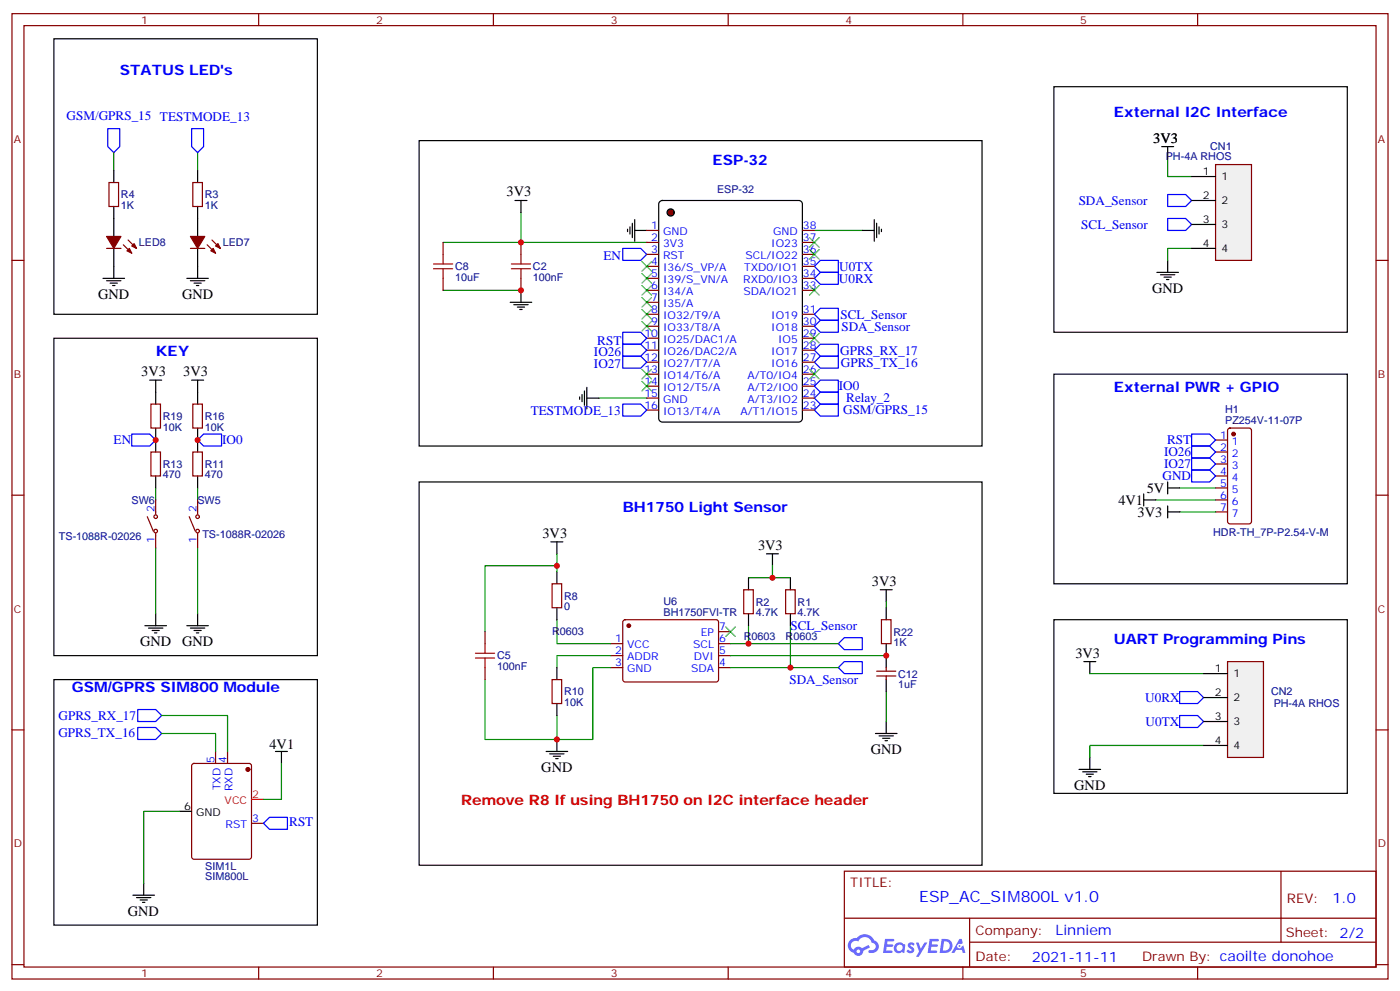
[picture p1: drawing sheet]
<svg xmlns="http://www.w3.org/2000/svg" width="412mm" height="292mm" viewBox="0 0 412 292" stroke-linecap="round" stroke-linejoin="round" font-family="sans-serif">
<g fill="none" stroke="#870000" stroke-width=".35">
<path d="M3.5 4h405.4v284.4h-405.4zM7.1 7.5h398.2v277.3h-398.2zM76.2 4v3.5M145.3 4v3.5M214.5 4v3.5M283.6 4v3.5M352.8 4v3.5M3.5 76.7h3.6M405.3 76.7h3.6M3.5 145.8h3.6M405.3 145.8h3.6M3.5 215h3.6"/>
<path d="M405.3 215h3.6M248.7 256.6h156.6v28.2h-156.6zM377.3 256.6v20.9M248.7 270.5h156.5M285.6 277.5h119.6M285.6 270.5v14.1M3.5 284.1h3.6M76.2 284.8v3.6M145.3 284.8v3.6M214.5 284.8v3.6M283.6 284.8v3.6M352.8 284.8v3.6"/>
<path d="M405.3 284.1h3.6"/>
</g>
<g fill="#5487ff">
<path d="M267.7 277.8a1.22 1.22 0 0 1 1.7 .3l-.4 .5a.47 .47 0 0 0-.3-.4 .47 .47 0 0 0-.5 .2l.1 .2a1.14 1.14 0 0 1 .8 1.8 1.14 1.14 0 0 1-1.9 0l-.2-.2 .5-.5 .7 .4a.29 .29 0 0 0 .3-.3 .29 .29 0 0 0-.2-.3 1.04 1.04 0 0 1-.6-1.7z"/>
<path d="M260.7 276.5h2.4l.3 .2-.2 .5-1.8 .1-.1 .8h1.5l.3 .4-.3 .4h-1.6l-.2 1.1h1.7l.2 .3-.2 .3-2.6 .1z"/>
<path d="M273.8 276.5h2.4l.3 .2-.1 .5-1.8 .1-.2 .8h1.6l.3 .4-.4 .4h-1.6l-.1 1.1h1.7l.2 .3-.2 .3-2.6 .1z"/>
<path d="M282.6 276.5h.7l.3 1.3-.6 .3a.69 .69 0 0 0-1 .3 .69 .69 0 0 0 .4 1 .69 .69 0 0 0 .9-.7l.5-.2 .6 2.2h-.8l-.2-.9h-1.8l-.5 .9h-.8z"/>
<path d="M269.8 277.6h.8l.6 1.8 1.1-1.8h.9l-2.6 4.2h-.8l.9-1.5z"/>
<path d="M277.4 276.5l-.6 4.2h1.3a2.11 2.11 0 0 0 2.5-2.1 2.11 2.11 0 0 0-2.5-2.1zM278.1 277.3a1.39 1.39 0 0 1 1.7 1.4 1.39 1.39 0 0 1-1.8 1.3h-.3z"/>
<path d="M263.7 278.2a1.54 1.54 0 0 0-.1 2.1 1.54 1.54 0 0 0 2.2 .1l.6 .3 .3-2.3-.2-.3h-.4a1.49 1.49 0 0 0-2.4 .1zM264 279.2a.94 .94 0 0 1 1.8 0 .94 .94 0 0 1-1.8 0z"/>
<path d="M250.4 276.9a2.18 2.18 0 0 0 1.1 3.7 1.44 1.44 0 0 0 1.6 .9 1.44 1.44 0 0 0 1.2-1.4l2-1-.5-.8-1.9 1a1.47 1.47 0 0 0-2.4 .4 1.39 1.39 0 0 1-.7-1.9 1.39 1.39 0 0 1 2-.5 2.12 2.12 0 0 1 2.2-1.3 2.12 2.12 0 0 1 1.9 1.7 1.14 1.14 0 0 1 1.1 1.4 1.14 1.14 0 0 1-1.7 .7 .43 .43 0 0 0-.5 .4 .43 .43 0 0 0 .4 .5 1.98 1.98 0 0 0 2.5-1.2 1.98 1.98 0 0 0-1.2-2.6 3.1 3.1 0 0 0-5.3-.6l-.9 .1zM252.3 280.2a.55 .55 0 0 1 1.1 0 .55 .55 0 0 1-1.1 0z"/>
<circle cx="282.6" cy="278.6" r=".26"/>
</g>
<path d="M153.5 62.6v8.8h37M239.9 67.9h14.1M176.4 117.3h14.1" fill="none" stroke="#008700" stroke-width=".35"/>
<g fill="none" stroke="#000" stroke-width=".35">
<path d="M194.3 59.5l.8-.4h40.2l.9 .4 .2 .6v63.2l-.5 .8-.6 .2h-40.2l-.9-.5-.2-.5v-63.2zM184.9 67.5v.7M185.6 66.8v2.1M186.3 65.8v4.2M187 67.9h3.5M187 64.7v6.3M254 67.9h3.5M257.5 64.7v6.3M258.2 65.8v4.2M258.9 66.8v2.1M259.6 67.5v.7M150.3 89h6.3"/>
<path d="M151.3 89.7h4.3M152.4 90.5h2.1M153.1 91.2h.7M153.5 85.5v3.5M170.7 116.9v.7M171.4 116.2v2.1M172.2 115.1v4.3M172.9 117.3h3.5M172.9 114.1v6.3"/>
</g>
<path d="M183.4 73.2h5.3l1.8 1.7-1.8 1.8h-5.3zM239.9 78.5l1.8-1.8h5.2v3.5h-5.2zM239.9 82l1.8-1.8h5.2v3.5h-5.2zM239.9 103.2l1.8-1.8h5.2v3.5h-5.2zM239.9 106.7l1.8-1.8h5.2v3.5h-5.2zM241.7 115.5h5.2v3.5h-5.2l-1.8-1.7zM239.9 120.8l1.8-1.8h5.2v3.6h-5.2z" fill="none" stroke="#00f" stroke-width=".35"/>
<circle cx="197.6" cy="62.6" r="1.06" fill="#870000" stroke="#000" stroke-width=".35"/>
<g fill="none" stroke="#870000" stroke-width=".35">
<path d="M32.1 53.8h2.8v7h-2.8zM56.8 53.8h2.8v7h-2.8zM31.4 73.2h4.2M36.3 72.1l2.5 2.5M37.7 70.7l2.5 2.5M56.1 73.2h4.2M61 72.1l2.5 2.5M62.4 70.7l2.5 2.5M130.5 71.4v3.5M153.5 71.4v3.5M190.5 67.9h3.5M190.5 71.4h3.5"/>
<path d="M190.5 74.9h3.5M190.5 78.5h3.5M236.4 67.9h3.5M236.4 71.4h3.5M236.4 74.9h3.5M236.4 78.5h3.5M130.5 82v3.5M153.5 82v3.5M190.5 82h3.5M190.5 85.5h3.5M190.5 89h3.5M190.5 92.6h3.5"/>
<path d="M190.5 96.1h3.5M190.5 99.6h3.5M236.4 82h3.5M236.4 85.5h3.5M236.4 92.6h3.5M236.4 96.1h3.5M236.4 99.6h3.5M44.4 119h2.9v7.1h-2.9zM56.8 119h2.8v7.1h-2.8zM190.5 103.2h3.5M190.5 106.7h3.5M190.5 110.2h3.5"/>
<path d="M190.5 113.7h3.5M190.5 117.3h3.5M236.4 103.2h3.5M236.4 106.7h3.5M236.4 110.2h3.5M236.4 113.7h3.5M236.4 117.3h3.5M44.4 133.1h2.9v7.1h-2.9zM56.8 133.1h2.8v7.1h-2.8zM190.5 120.8h3.5M236.4 120.8h3.5M358.1 129.6h3.5"/>
<path d="M358.1 133.1h3.5M358.1 136.7h3.5M361.8 126.3l.5-.2h5.6l.7 .4 .1 27.1-.3 .5-.5 .2h-5.6l-.5-.2-.2-.5v-26.8zM43.4 152.2l1.8 4.2M45.9 147.2v4.3M45.9 157.1v4.3M55.7 152.2l1.8 4.2M58.2 147.2v4.3M58.2 157.1v4.3M358.1 140.2h3.5M358.1 143.7h3.5M358.1 147.2h3.5"/>
<path d="M358.1 150.8h3.5M219.1 173.7h2.8v7.1h-2.8zM231.4 173.7h2.8v7.1h-2.8zM179.9 189.6h3.5M179.9 193.1h3.5M179.9 196.6h3.5M183.7 182.7l.4-.2 27.1 .1 .5 .6-.1 17.2-.6 .5-27.1-.1-.5-.6v-17zM211.7 189.6h3.5M211.7 193.1h3.5M211.7 196.6h3.5M211.7 186.1h3.5M258.2 199.1h5.7"/>
<path d="M258.2 197.7h5.7M259.6 182.5h2.9v7.1h-2.9zM261.1 196.6v1.1M261.1 199.1v1.1M162.6 200.2h2.9v7h-2.9zM56.7 225.1l.4-.2h16.3l.6 .4 .1 27.1-.5 .6-16.5 .1-.6-.5-.1-27zM63.5 221.3v3.6M67 221.3v3.6M74.1 242.5h3.5"/>
<circle cx="45.9" cy="156.4" r=".53"/>
<circle cx="45.9" cy="152.2" r=".53"/>
<circle cx="58.2" cy="152.2" r=".53"/>
<circle cx="58.2" cy="156.4" r=".53"/>
</g>
<g fill="none" stroke="#00f" stroke-width=".35">
<path d="M31.7 37.9h3.6v5.3l-1.8 1.7-1.8-1.7zM56.4 37.9h3.6v5.3l-1.8 1.7-1.8-1.7zM344 57.3h5.2l1.8 1.8-1.8 1.7h-5.2zM344 64.3h5.2l1.8 1.8-1.8 1.8h-5.2zM183.4 97.9h5.3l1.8 1.7-1.8 1.8h-5.3zM239.9 92.6l1.8-1.8h5.2v3.5h-5.2zM239.9 96.1l1.8-1.8h5.2v3.6h-5.2zM183.4 119h5.3l1.8 1.8-1.8 1.8h-5.3zM183.4 101.4h5.3l1.8 1.8-1.8 1.7h-5.3zM183.4 104.9h5.3l1.8 1.8-1.8 1.7h-5.3zM241.7 112h5.2v3.5h-5.2l-1.8-1.8zM38.8 127.8h5.3l1.8 1.8-1.8 1.8h-5.3z"/>
<path d="M60 127.8h5.3v3.6h-5.3l-1.8-1.8zM351 131.4h5.3l1.8 1.7-1.8 1.8h-5.3zM351 127.8h5.3l1.8 1.8-1.8 1.8h-5.3zM351 134.9h5.3l1.8 1.8-1.8 1.7h-5.3zM351 138.4h5.3l1.8 1.8-1.8 1.8h-5.3zM246.9 196.6l1.8-1.7h5.3v3.5h-5.3zM246.9 189.6l1.8-1.8h5.3v3.5h-5.3zM40.6 214.3h5.3l1.7 1.7-1.7 1.8h-5.3zM40.6 209h5.3l1.7 1.7-1.7 1.8h-5.3zM347.5 210.7h5.3l1.7 1.8-1.7 1.8h-5.3zM347.5 203.7h5.3l1.7 1.8-1.7 1.7h-5.3zM77.6 242.5l1.8-1.8h5.3v3.6h-5.3z"/>
</g>
<g fill="none" stroke="#000" stroke-width=".35">
<path d="M15.9 11.4h77.6v81.2h-77.6zM310.4 25.5h86.5v72.4h-86.5zM33.5 50.2v3.6M58.2 50.2v3.6M123.5 41.4h165.8v90h-165.8zM151.7 59.1h3.5M153.5 59.1v3.5M342.2 43.2h3.5M344 43.2v3.5M33.5 60.8v8.8M33.5 73.2v8.8M58.2 60.8v8.8"/>
<path d="M58.2 73.2v8.8M344 76.7v3.5M15.9 99.6h77.6v93.5h-77.6zM30.3 82h6.4M31.4 82.7h4.2M32.5 83.4h2.1M33.2 84.1h.7M55 82h6.4M56.1 82.7h4.2M57.1 83.4h2.2M57.9 84.1h.7M340.8 80.2h6.3"/>
<path d="M341.8 80.9h4.3M342.9 81.6h2.1M343.6 82.3h.7M44.1 112h3.5M45.9 112v7M56.4 112h3.6M58.2 112v7M310.4 110.2h86.5v61.7h-86.5zM45.9 126.1v7M58.2 126.1v7M45.9 140.2v3.5M58.2 140.2v3.5"/>
<path d="M123.5 142h165.8v112.8h-165.8zM162.3 159.6h3.5M164 159.6v3.5M336.9 147.2h3.5M336.9 145.5v3.5M344 142v3.5M344 149v3.5M344 143.7h3.5M344 150.8h3.5M220.5 170.2v3.5M225.8 163.1h3.5M227.5 163.1v3.6"/>
<path d="M232.8 170.2v3.5M259.3 173.7h3.5M261.1 173.7v3.5M261.1 179v3.5M42.7 184.3h6.3M43.7 185h4.3M44.8 185.7h2.1M45.5 186.4h.7M45.9 180.8v3.5M55 184.3h6.4M56.1 185h4.2M57.1 185.7h2.2"/>
<path d="M57.9 186.4h.7M58.2 180.8v3.5M164 196.6v3.6M220.5 180.8v3.5M232.8 180.8v3.5M261.1 189.6v7M310.4 182.5h86.5v51.2h-86.5zM319.3 194.9h3.5M321 194.9v3.5M15.9 200.2h77.6v72.3h-77.6zM164 207.2v3.5M164 217.8v3.5"/>
<path d="M257.9 216h6.3M258.9 216.7h4.3M260 217.5h2.1M260.7 218.2h.7M261.1 200.2v3.5M261.1 212.5v3.5M52.9 239h3.5M81.1 221.3h3.6M82.9 221.3v3.6M160.9 221.3h6.3M161.9 222h4.3M163 222.7h2.1"/>
<path d="M163.7 223.4h.7M317.9 226.6h6.3M318.9 227.3h4.2M320 228h2.1M320.7 228.7h.7M321 223.1v3.5M39.2 263.7h6.3M40.2 264.4h4.2M41.3 265.1h2.1M42 265.8h.7M42.3 260.1v3.6"/>
</g>
<g fill="#870000" stroke="#870000" stroke-width=".35">
<path d="M56.1 69.6h4.2l-2.1 3.6z"/>
<path d="M62.1 73.9l.7-.7 .7 1.4z"/>
<path d="M64.2 71.8l.7 1.4-1.4-.7z"/>
<path d="M31.4 69.6h4.2l-2.1 3.6z"/>
<path d="M37.4 73.9l.7-.7 .7 1.4z"/>
<path d="M39.5 71.8l.7 1.4-1.4-.7z"/>
<circle cx="185.2" cy="184.3" r=".53"/>
<circle cx="73" cy="226.6" r=".53"/>
<circle cx="363.4" cy="127.8" r=".53"/>
</g>
<g fill="none" stroke="#008700" stroke-width=".35">
<path d="M33.5 44.9v5.3M58.2 44.9v5.3M344 46.7v5.3h7M130.5 71.4h23M351 73.2h-7v3.5M130.5 85.5h23M45.9 143.7v3.5M58.2 143.7v3.5M340.4 147.2h17.7M347.5 150.8h10.6M347.5 143.7h10.6M45.9 161.4v19.4"/>
<path d="M58.2 161.4v19.4M220.5 170.2h12.3M227.5 166.7v3.5M261.1 177.2v1.8M164 182.5v7.1h15.9M179.9 196.6h-5.3v21.2h-10.6v-7.1M179.9 193.1h-15.9v3.5M215.2 193.1h45.9M215.2 189.6h31.7M215.2 196.6h31.7M220.5 184.3v5.3M232.8 184.3v12.3"/>
<path d="M321 198.4h33.5M47.6 216h15.9v5.3M47.6 210.7h19.4v10.6M142.9 200.2v17.6h21.1M261.1 203.7v8.8M354.5 219.6h-33.5v3.5M52.9 239h-10.6v21.1M82.9 224.9v10.5h-5.3"/>
</g>
<path d="M74.1 235.4h3.5" fill="none" stroke="#f00" stroke-width=".35"/>
<g fill="none" stroke="#3c3" stroke-width=".35">
<path d="M189.1 77l2.8 2.9M191.9 77l-2.8 2.9M238.5 70l2.8 2.8M238.5 73.5l2.8 2.8M241.3 70l-2.8 2.8M241.3 73.5l-2.8 2.8M189.1 80.6l2.8 2.8M189.1 84.1l2.8 2.8M189.1 87.6l2.8 2.9M189.1 91.2l2.8 2.8M189.1 94.7l2.8 2.8M191.9 80.6l-2.8 2.8"/>
<path d="M191.9 84.1l-2.8 2.8M191.9 87.6l-2.8 2.9M191.9 91.2l-2.8 2.8M191.9 94.7l-2.8 2.8M238.5 84.1l2.8 2.8M238.5 98.2l2.8 2.8M241.3 84.1l-2.8 2.8M241.3 98.2l-2.8 2.8M189.1 108.8l2.8 2.8M189.1 112.3l2.8 2.8M191.9 108.8l-2.8 2.8M191.9 112.3l-2.8 2.8"/>
<path d="M238.5 108.8l2.8 2.8M241.3 108.8l-2.8 2.8M213.8 184.6l2.8 2.9M216.6 184.6l-2.8 2.9"/>
</g>
<path d="M127.7 79.2h5.6M127.7 77.8h5.6M130.5 74.9v2.9M130.5 79.2v2.8M150.6 79.2h5.7M150.6 77.8h5.7M153.5 74.9v2.9M153.5 79.2v2.8" fill="none" stroke="#a10000" stroke-width=".35"/>
<path d="M358.1 48.5h10.6v28.2h-10.6z" fill="#f0f0f0" stroke="#870000" stroke-width=".35"/>
<path d="M351 52h7.1M351 59.1h7.1M351 66.1h7.1M351 73.2h7.1" fill="none" stroke="#000" stroke-width=".35"/>
<path d="M361.6 194.9h10.6v28.2h-10.6z" fill="#f0f0f0" stroke="#870000" stroke-width=".35"/>
<path d="M164 168.4v3.5M164 179v3.5M354.5 198.4h7.1M354.5 205.5h7.1M354.5 212.5h7.1M354.5 219.6h7.1" fill="none" stroke="#000" stroke-width=".35"/>
<path d="M162.6 171.9h2.9v7.1h-2.9zM142.9 186.1v3.5M142.9 196.6v3.6" fill="none" stroke="#870000" stroke-width=".35"/>
<path d="M140.1 193.8h5.6M140.1 192.4h5.6M142.9 189.6v2.8M142.9 193.8v2.8" fill="none" stroke="#a10000" stroke-width=".35"/>
<path d="M164 166.7h-21.1v19.4M164 163.1v5.3" fill="none" stroke="#008700" stroke-width=".35"/>
<g fill="#c00">
<circle cx="153.5" cy="71.4" r=".88"/>
<circle cx="164" cy="217.8" r=".88"/>
<circle cx="220.5" cy="189.6" r=".88"/>
<circle cx="232.8" cy="196.6" r=".88"/>
<circle cx="227.5" cy="170.2" r=".88"/>
<circle cx="45.9" cy="129.6" r=".88"/>
<circle cx="58.2" cy="129.6" r=".88"/>
<circle cx="261.1" cy="193.1" r=".88"/>
<circle cx="153.5" cy="85.5" r=".88"/>
<circle cx="164" cy="166.7" r=".88"/>
</g>
<text font-size="4.6" fill="#00f" x="270.8" y="265.6">ESP_AC_SIM800L v1.0</text>
<g font-size="4.2" fill="#00f">
<text x="35.3" y="22">STATUS LED's</text>
<text x="328.1" y="34.4">External I2C Interface</text>
<text x="209.9" y="48.5">ESP-32</text>
<text x="45.9" y="104.9">KEY</text>
<text x="328.1" y="115.5">External PWR + GPIO</text>
<text x="183.4" y="150.8">BH1750 Light Sensor</text>
<text x="328.1" y="189.6">UART Programming Pins</text>
<text x="21.2" y="203.7">GSM/GPRS SIM800 Module</text>
<text x="392.5" y="265.9">1.0</text>
<text x="310.9" y="275.4">Linniem</text>
<text x="304" y="283.2">2021-11-11</text>
</g>
<g font-size="4.2">
<text x="339.7" y="42">3V3</text>
<text x="149.2" y="57.9">3V3</text>
<text x="28.9" y="88.1">GND</text>
<text x="53.6" y="88.1">GND</text>
<text x="339.4" y="86.3">GND</text>
<text x="41.6" y="110.8">3V3</text>
<text x="54" y="110.8">3V3</text>
<text x="329.4" y="148.7">4V1</text>
<text x="337.8" y="145.1">5V</text>
<text x="335.1" y="152.2">3V3</text>
<text x="159.8" y="158.4">3V3</text>
<text x="223.3" y="161.9">3V3</text>
<text x="256.8" y="172.5">3V3</text>
<text x="41.3" y="190.4">GND</text>
<text x="53.6" y="190.4">GND</text>
<text x="316.8" y="193.7">3V3</text>
<text x="79.4" y="220.6">4V1</text>
<text x="159.5" y="227.4">GND</text>
<text x="256.5" y="222.1">GND</text>
<text x="316.4" y="232.7">GND</text>
<text x="37.7" y="269.8">GND</text>
</g>
<text font-size="4.2" fill="#f00" x="135.8" y="237.2">Remove R8 If using BH1750 on I2C interface header</text>
<g font-size="3.9" fill="#00f">
<text x="19.6" y="35.5">GSM/GPRS_15 TESTMODE_13</text>
<text x="317.7" y="60.4">SDA_Sensor</text>
<text x="318.5" y="67.4">SCL_Sensor</text>
<text x="177.8" y="76.7">EN</text>
<text x="247.1" y="83.2">U0RX</text>
<text x="247.2" y="79.7">U0TX</text>
<text x="247.6" y="93.8">SCL_Sensor</text>
<text x="175.9" y="101.5">RST</text>
<text x="247.9" y="97.4">SDA_Sensor</text>
<text x="175" y="104.9">IO26</text>
<text x="247.5" y="104.4">GPRS_RX_17</text>
<text x="247.7" y="108">GPRS_TX_16</text>
<text x="175" y="108.4">IO27</text>
<text x="247.1" y="115">IO0</text>
<text x="249.3" y="118.5">Relay_2</text>
<text x="156.4" y="122.4">TESTMODE_13</text>
<text x="248.4" y="122.1">GSM/GPRS_15</text>
<text x="33.5" y="130.9">EN</text>
<text x="65.4" y="130.9">IO0</text>
<text x="343.8" y="130.9">RST</text>
<text x="342.9" y="134.4">IO26</text>
<text x="342.9" y="137.9">IO27</text>
<text x="342.5" y="141.5">GND</text>
<text x="232.8" y="185.6">SCL_Sensor</text>
<text x="232.5" y="201.5">SDA_Sensor</text>
<text x="337.4" y="206.8">U0RX</text>
<text x="17.3" y="212">GPRS_RX_17</text>
<text x="337.5" y="213.8">U0TX</text>
<text x="17.2" y="217">GPRS_TX_16</text>
<text x="85.2" y="243.2">RST</text>
</g>
<g font-size="3.9" fill="#800">
<text x="250.5" y="261.2">TITLE:</text>
<text x="379.1" y="265.9">REV:</text>
<text x="287.4" y="275.4">Company:</text>
<text x="378.7" y="276">Sheet: 2/2</text>
<text x="287.4" y="283.1">Date:</text>
<text x="336.4" y="283.2">Drawn By: caoilte donohoe</text>
</g>
<g font-size="3.2" fill="#800">
<text x="41.6" y="7">1</text>
<text x="110.8" y="7">2</text>
<text x="179.9" y="7">3</text>
<text x="249.1" y="7">4</text>
<text x="318.2" y="7">5</text>
<text x="4.1" y="42.1">A</text>
<text x="405.9" y="42.1">A</text>
<text x="4.1" y="111.3">B</text>
<text x="405.9" y="111.3">B</text>
<text x="4.1" y="180.4">C</text>
<text x="405.9" y="180.4">C</text>
<text x="4.1" y="249.6">D</text>
<text x="405.9" y="249.6">D</text>
<text x="41.6" y="287.8">1</text>
<text x="110.8" y="287.8">2</text>
<text x="179.9" y="287.8">3</text>
<text x="249.1" y="287.8">4</text>
<text x="318.2" y="287.8">5</text>
</g>
<g font-size="3.2" fill="#000080">
<text x="343.4" y="47.3">PH-4A RHOS</text>
<text x="356.5" y="44.3">CN1</text>
<text x="35.6" y="58.4">R4</text>
<text x="60.3" y="58.4">R3</text>
<text x="211.2" y="56.8">ESP-32</text>
<text x="35.6" y="61.6">1K</text>
<text x="60.3" y="61.6">1K</text>
<text x="40.9" y="72.5">LED8</text>
<text x="65.6" y="72.5">LED7</text>
<text x="134.1" y="82.7">10uF</text>
<text x="134.1" y="79.6">C8</text>
<text x="157" y="82.7">100nF</text>
<text x="157" y="79.6">C2</text>
<text x="48" y="123.7">R19</text>
<text x="60.3" y="123.7">R16</text>
<text x="360.9" y="124.9">PZ254V-11-07P</text>
<text x="360.9" y="121.7">H1</text>
<text x="48" y="126.8">10K</text>
<text x="60.3" y="126.8">10K</text>
<text x="48" y="137.8">R13</text>
<text x="60.3" y="137.8">R11</text>
<text x="48" y="140.9">470</text>
<text x="60.3" y="140.9">470</text>
<text x="38.8" y="148.4">SW6</text>
<text x="58.2" y="148.4">SW5</text>
<text x="17.4" y="159">TS-1088R-02026</text>
<text x="59.6" y="158.6">TS-1088R-02026</text>
<text x="357.4" y="157.8">HDR-TH_7P-P2.54-V-M</text>
<text x="166.2" y="179.8">0</text>
<text x="166.2" y="176.6">R8</text>
<text x="195.4" y="178.3">U6</text>
<text x="222.6" y="178.4">R2</text>
<text x="234.9" y="178.4">R1</text>
<text x="195.4" y="181.4">BH1750FVI-TR</text>
<text x="222.6" y="181.5">4.7K</text>
<text x="234.9" y="181.5">4.7K</text>
<text x="162.6" y="186.9">R0603</text>
<text x="219.1" y="188.5">R0603</text>
<text x="231.4" y="188.5">R0603</text>
<text x="263.2" y="190.3">1K</text>
<text x="263.2" y="187.2">R22</text>
<text x="146.4" y="197.4">100nF</text>
<text x="146.4" y="194.2">C5</text>
<text x="264.6" y="202.7">1uF</text>
<text x="264.6" y="199.6">C12</text>
<text x="166.2" y="208">10K</text>
<text x="166.2" y="204.8">R10</text>
<text x="374.4" y="204.8">CN2</text>
<text x="375.2" y="208.4">PH-4A RHOS</text>
<text x="60.5" y="256.1">SIM1L</text>
<text x="60.5" y="259.2">SIM800L</text>
</g>
<g font-size="3.2">
<text x="354.3" y="51.6">1</text>
<text x="359.8" y="53.1">1</text>
<text x="354.3" y="58.7">2</text>
<text x="354.3" y="65.8">3</text>
<text x="359.8" y="60.1">2</text>
<text x="359.8" y="67.2">3</text>
<text x="354.3" y="72.8">4</text>
<text x="359.8" y="74.2">4</text>
<text x="357.8" y="198">1</text>
<text x="363.4" y="199.5">1</text>
<text x="357.8" y="205.1">2</text>
<text x="363.4" y="206.5">2</text>
<text x="357.8" y="212.2">3</text>
<text x="363.4" y="213.6">3</text>
<text x="357.8" y="219.2">4</text>
<text x="363.4" y="220.6">4</text>
<text x="54.3" y="238.6">6</text>
<text x="57.7" y="240.4">GND</text>
</g>
<g font-size="3.2" fill="#00f">
<text x="191.8" y="67.5">1</text>
<text x="191.8" y="71">2</text>
<text x="195.3" y="69.3">GND</text>
<text x="227.8" y="69.3">GND</text>
<text x="236.5" y="71">37</text>
<text x="236.5" y="67.5">38</text>
<text x="191.8" y="74.6">3</text>
<text x="195.3" y="72.8">3V3</text>
<text x="195.3" y="76.3">RST</text>
<text x="219.6" y="76.3">SCL/IO22</text>
<text x="227.2" y="72.8">IO23</text>
<text x="236.5" y="74.6">36</text>
<text x="191.8" y="78.1">4</text>
<text x="191.8" y="81.6">5</text>
<text x="195.3" y="79.9">I36/S_VP/A</text>
<text x="195.3" y="83.4">I39/S_VN/A</text>
<text x="218.9" y="83.4">RXD0/IO3</text>
<text x="219.2" y="79.9">TXD0/IO1</text>
<text x="236.5" y="81.6">34</text>
<text x="236.5" y="78.1">35</text>
<text x="191.8" y="85.2">6</text>
<text x="191.8" y="88.7">7</text>
<text x="195.3" y="86.9">I34/A</text>
<text x="219" y="86.9">SDA/IO21</text>
<text x="236.5" y="85.2">33</text>
<text x="191.8" y="92.2">8</text>
<text x="191.8" y="95.7">9</text>
<text x="195.3" y="90.5">I35/A</text>
<text x="195.3" y="94">IO32/T9/A</text>
<text x="227.2" y="94">IO19</text>
<text x="236.5" y="95.7">30</text>
<text x="236.5" y="92.2">31</text>
<text x="189.8" y="99.3">10</text>
<text x="195.3" y="97.5">IO33/T8/A</text>
<text x="195.3" y="101">IO25/DAC1/A</text>
<text x="227.2" y="97.5">IO18</text>
<text x="229.2" y="101">IO5</text>
<text x="236.5" y="99.3">29</text>
<text x="189.8" y="102.8">11</text>
<text x="189.8" y="106.3">12</text>
<text x="195.3" y="104.6">IO26/DAC2/A</text>
<text x="227.2" y="104.6">IO17</text>
<text x="236.5" y="106.3">27</text>
<text x="236.5" y="102.8">28</text>
<text x="189.8" y="109.9">13</text>
<text x="189.8" y="113.4">14</text>
<text x="195.3" y="108.1">IO27/T7/A</text>
<text x="195.3" y="111.6">IO14/T6/A</text>
<text x="220.2" y="111.6">A/T0/IO4</text>
<text x="227.2" y="108.1">IO16</text>
<text x="236.5" y="113.4">25</text>
<text x="236.5" y="109.9">26</text>
<text x="189.8" y="116.9">15</text>
<text x="195.3" y="115.1">IO12/T5/A</text>
<text x="195.3" y="118.7">GND</text>
<text x="220.2" y="118.7">A/T3/IO2</text>
<text x="220.2" y="115.1">A/T2/IO0</text>
<text x="236.5" y="116.9">24</text>
<text x="189.8" y="120.4">16</text>
<text x="195.3" y="122.2">IO13/T4/A</text>
<text x="218.2" y="122.2">A/T1/IO15</text>
<text x="236.5" y="120.4">23</text>
<text x="359.4" y="129.3">1</text>
<text x="362.9" y="131">1</text>
<text x="359.4" y="132.8">2</text>
<text x="359.4" y="136.3">3</text>
<text x="362.9" y="134.5">2</text>
<text x="359.4" y="139.8">4</text>
<text x="359.4" y="143.4">5</text>
<text x="362.9" y="138.1">3</text>
<text x="362.9" y="141.6">4</text>
<text x="359.4" y="146.9">6</text>
<text x="362.9" y="145.1">5</text>
<text x="362.9" y="148.7">6</text>
<text x="45.5" y="150.8" transform="rotate(-90 45.5 150.8)">2</text>
<text x="57.9" y="150.8" transform="rotate(-90 57.9 150.8)">2</text>
<text x="359.4" y="150.4">7</text>
<text x="362.9" y="152.2">7</text>
<text x="45.5" y="159.8" transform="rotate(-90 45.5 159.8)">1</text>
<text x="57.9" y="159.8" transform="rotate(-90 57.9 159.8)">1</text>
<text x="211.8" y="185.7">7</text>
<text x="181.3" y="189.2">1</text>
<text x="184.7" y="191">VCC</text>
<text x="204.2" y="191">SCL</text>
<text x="206.4" y="187.5">EP</text>
<text x="211.8" y="189.2">6</text>
<text x="181.3" y="192.8">2</text>
<text x="181.3" y="196.3">3</text>
<text x="184.7" y="194.5">ADDR</text>
<text x="204.4" y="194.5">DVI</text>
<text x="211.8" y="196.3">4</text>
<text x="211.8" y="192.8">5</text>
<text x="184.7" y="198">GND</text>
<text x="203.6" y="198">SDA</text>
<text x="63.1" y="224.7" transform="rotate(-90 63.1 224.7)">5</text>
<text x="66.7" y="224.7" transform="rotate(-90 66.7 224.7)">4</text>
<text x="64.9" y="232.7" transform="rotate(-90 64.9 232.7)">TXD</text>
<text x="68.4" y="233" transform="rotate(-90 68.4 233)">RXD</text>
<text x="66.4" y="243.9">RST</text>
<text x="74.3" y="242.1">3</text>
</g>
<g font-size="3.2" fill="#f00">
<text x="66.2" y="236.9">VCC</text>
<text x="74.3" y="235.1">2</text>
</g>
</svg>
